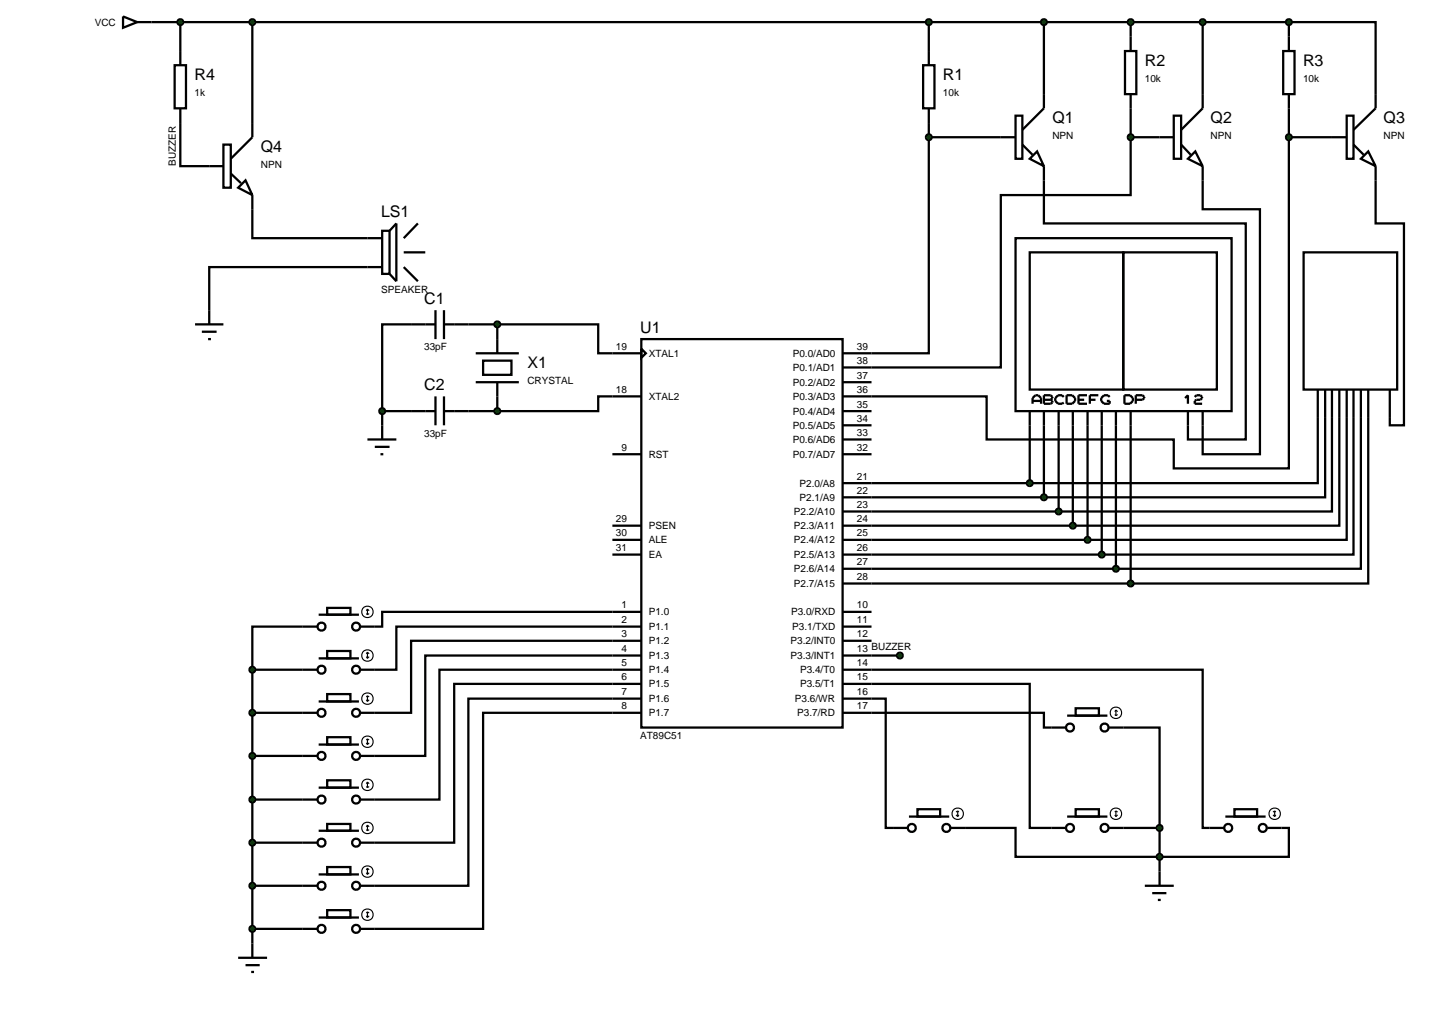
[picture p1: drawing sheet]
<svg xmlns="http://www.w3.org/2000/svg" width="257mm" height="180mm" viewBox="0 0 257 180" stroke-linecap="round" stroke-linejoin="round" font-family="sans-serif">
<g fill="none" stroke="#000" stroke-width=".4">
<path d="M26.7 3.9h200.6M31.8 3.9v5.1M44.5 3.9v17.8M163.8 3.9v5.1M184.1 3.9v12.7M199.4 3.9v2.5M199.4 19.1v5.1M212.1 3.9v12.7M227.3 3.9h15.3v12.7M227.3 3.9v2.5M227.3 19.1v5.1M31.8 21.7v7.6h5.1"/>
<path d="M44.5 36.9v5.1h20.3M163.8 24.2v38.1h-15.2M163.8 21.7v2.5M163.8 24.2h12.7M184.1 31.8v7.6h35.6v38.1h-10.2v-2.5M199.4 24.2v10.2h-22.9v30.4h-27.9M199.4 24.2h5.1M212.1 31.8v5.1h10.1v43.2h-10.1v-5.1M227.3 24.2v58.4h-20.3v-5.1h-33v-7.6h-25.4M227.3 24.2h7.6M242.6 31.8v7.6h5v35.6h-2.5v-1.3M64.8 47.1h-27.9v7.6"/>
<path d="M76.8 57.2h-9.4v15.3M76.8 54.7v5.1M78.3 57.2h9.4M78.3 54.7v5.1M87.7 57.2h17.8v5.1h7.6M87.7 57.2v5.1M113.1 59.8h35.5v68.5h-35.5zM67.4 72.5h9.4M67.4 72.5v2.5M76.8 69.9v5.1M78.3 72.5h9.4M78.3 69.9v5.1"/>
<path d="M83.9 62.3h7.6M83.9 67.4h7.6M85.2 63.6h5v2.5h-5zM87.7 67.4v5.1M113.1 69.9h-7.6v2.6h-17.8M113.1 61.5l.8 .8-.8 .8zM148.6 72.5h5.1M148.6 67.4h5.1M148.6 75h5.1M148.6 77.5h5.1M181.6 75v10.2M184.1 75v12.7"/>
<path d="M186.7 75v15.2M189.2 75v17.7M191.8 75v20.2M194.3 75v22.8M196.8 75v25.3M199.4 75v27.9M232.4 73.7v11.5h-50.8M233.7 73.7v14h-49.6M234.9 73.7v16.5h-48.2M236.2 73.7v19h-47M237.5 73.7v21.5h-45.7M238.7 73.7v24.1h-44.4"/>
<path d="M240 73.7v26.6h-43.2M241.3 73.7v29.2h-41.9M108 92.7h5.1M108 95.2h5.1M108 97.8h5.1M108 80.1h5.1M148.6 85.2h33M148.6 87.7h35.5M148.6 90.2h38.1M148.6 92.7h40.6M148.6 95.2h43.2M148.6 97.8h45.7"/>
<path d="M148.6 80.1h5.1M44.5 118.1h8.9M44.5 118.1v48.3M53.4 110.5h-8.9v7.6M113.1 107.9h-45.7v2.6h-1.3M113.1 110.5h-43.2v7.6h-3.8M113.1 113h-40.6v12.7h-6.4M113.1 115.6h-38.1v17.7h-8.9M113.1 118.1h-35.6v22.9h-11.4M148.6 118.1h63.5v27.9h1.2M148.6 100.3h48.2M148.6 102.9h50.8"/>
<path d="M148.6 115.6h10.1M148.6 107.9h5.1M148.6 110.5h5.1M148.6 113h5.1M44.5 125.7h8.9M44.5 133.3h8.9M113.1 120.6h-33v28h-14M113.1 123.2h-30.5v33h-16.5M113.1 125.7h-27.9v38.1h-19.1M148.6 125.7h35.5v2.6h1.3M148.6 120.6h33v25.4h3.8M148.6 123.2h7.6v22.8h1.3"/>
<path d="M198.1 128.3h6.4v17.7M44.5 141h8.9M44.5 148.6h8.9M44.5 156.2h8.9M170.2 146h8.9v5.1h48.2v-5.1h-1.3M198.1 146h6.4M204.5 146v7.7M44.5 163.8h8.9"/>
</g>
<g fill="#004000" stroke="#000" stroke-width=".4">
<path d="M87.4 56.8l.3-.1-.5 .5zM87.7 56.7l.4 .2 .1 .3zM87.7 57.7l.5-.5-.2 .4zM87.2 57.2l.5 .5-.4-.2z"/>
<path d="M87.4 72.1l.3-.1-.5 .5zM87.7 72l.4 .2 .1 .3zM87.7 73l.5-.5-.2 .4zM87.2 72.5l.5 .5-.4-.2z"/>
</g>
<g fill="#004000">
<path d="M87.7 56.7l.5 .5-.5 .5-.5-.5z"/>
<path d="M87.7 72l.5 .5-.5 .5-.5-.5z"/>
</g>
<path d="M64.8 77.5h5.1M66.1 78.8h2.6M67.4 75v2.5M67.1 80.1h.5" fill="none" stroke="#000" stroke-width=".4"/>
<path d="M67.1 72.1l.3-.1-.5 .5zM67.4 72l.3 .1 .2 .4zM67.4 73l.5-.5-.2 .4zM66.9 72.5l.5 .5-.4-.2z" fill="#004000" stroke="#000" stroke-width=".4"/>
<path d="M67.4 72l.5 .5-.5 .5-.5-.5z" fill="#004000"/>
<g fill="none" stroke="#000" stroke-width=".4">
<path d="M184.1 16.6v2.5l-3.8 3.8M212.1 16.6v2.5l-3.8 3.8M242.6 16.6v2.5l-3.9 3.8M176.5 24.2h2.6M179.1 20.4h1.2v7.6h-1.2zM180.3 25.5l1.8 1.8M182.9 26.7l1.2 2.6-2.5-1.3zM184.1 29.3v2.5M204.5 24.2h2.5M207 20.4h1.3v7.6h-1.3zM208.3 25.5l1.7 1.8M209.5 28l1.3-1.3 1.3 2.6z"/>
<path d="M212.1 29.3v2.5M234.9 24.2h2.6M237.5 20.4h1.2v7.6h-1.2zM238.7 25.5l1.8 1.8M240 28l1.3-1.3 1.3 2.6zM242.6 29.3v2.5M179.1 42h38.1v30.5h-38.1zM181.6 44.5h16.5v24.2h-16.5zM198.1 44.5h16.5v24.2h-16.5zM229.9 44.5h16.5v24.2h-16.5zM181.6 72.5v2.5M182.1 71.2v-1l.5-.5h.5l.5 .5v1"/>
<path d="M182.1 70.7h1.5M184.1 69.7h1.2l.3 .3v.2l-.3 .3 .3 .2v.3l-.3 .2h-1.2zM184.1 72.5v2.5M184.1 70.5h1.2M186.7 72.5v2.5M187.6 70l-.3-.3h-.7l-.5 .5v.5l.5 .5h.7l.3-.2M188.1 69.7h1l.5 .5v.5l-.5 .5h-1zM189.2 72.5v2.5M190.2 70.5h1M191.7 69.7h-1.5v1.5h1.5M191.8 72.5v2.5M192.2 70.5h1"/>
<path d="M193.7 69.7h-1.5v1.5M194.3 72.5v2.5M195.7 70l-.3-.3h-.7l-.5 .5v.5l.5 .5h1v-.5h-.5M196.8 72.5v2.5M198.3 69.7h1l.5 .5v.5l-.5 .5h-1zM199.4 72.5v2.5M200.3 70.5h1.2l.3-.3v-.2l-.3-.3h-1.2v1.5M209 70.2l.5-.5v1.5M209.5 72.5v2.5M210.7 70l.3-.3h.7l.3 .3v.2l-.3 .3h-.7l-.3 .2v.5h1.3M212.1 72.5v2.5M232.4 68.7v5"/>
<path d="M233.7 68.7v5M234.9 68.7v5M236.2 68.7v5M237.5 68.7v5M238.7 68.7v5M240 68.7v5M241.3 68.7v5M245.1 68.7v5"/>
</g>
<g fill="#004000" stroke="#000" stroke-width=".4">
<path d="M181.3 84.8l.3-.1-.5 .5zM181.6 84.7l.4 .2 .1 .3zM181.6 85.7l.5-.5-.1 .3zM181.1 85.2l.5 .5-.3-.1z"/>
<path d="M183.7 87.4l.4-.2-.5 .5zM184.1 87.2l.3 .1 .2 .4zM184.1 88.2l.5-.5-.1 .3zM183.6 87.7l.5 .5-.4-.2z"/>
<path d="M186.3 89.9l.4-.2-.5 .5zM186.7 89.7l.3 .1 .2 .4zM186.7 90.7l.5-.5-.2 .4zM186.2 90.2l.5 .5-.3-.1z"/>
<path d="M188.9 92.3l.3-.1-.5 .5zM189.2 92.2l.4 .2 .1 .3zM189.7 92.7l-.1 .3-.4 .2zM188.7 92.7l.5 .5-.4-.2z"/>
<path d="M191.5 94.8l.3-.1-.5 .5zM191.8 94.7l.4 .2 .1 .3zM192.3 95.2l-.1 .3-.4 .2zM191.3 95.2l.5 .5-.4-.2z"/>
<path d="M193.9 97.5l.4-.2-.5 .5zM194.3 97.3l.3 .1 .2 .4zM194.8 97.8l-.1 .3-.4 .2zM193.8 97.8l.5 .5-.4-.2z"/>
<path d="M196.4 100l.4-.2-.5 .5zM196.8 99.8l.4 .2 .1 .3zM196.8 100.8l.5-.5-.2 .4zM196.3 100.3l.5 .5-.4-.2z"/>
<path d="M199 102.6l.4-.2-.5 .5zM199.4 102.4l.3 .1 .2 .4zM199.4 103.4l.5-.5-.2 .4zM198.9 102.9l.5 .5-.3-.1z"/>
</g>
<g fill="#004000">
<path d="M181.6 84.7l.5 .5-.5 .5-.5-.5z"/>
<path d="M183.6 87.7l.5-.5 .5 .5-.5 .5z"/>
<path d="M186.2 90.2l.5-.5 .5 .5-.5 .5z"/>
<path d="M189.2 92.2l.5 .5-.5 .5-.5-.5z"/>
<path d="M191.8 94.7l.5 .5-.5 .5-.5-.5z"/>
<path d="M193.8 97.8l.5-.5 .5 .5-.5 .5z"/>
<path d="M196.8 99.8l.5 .5-.5 .5-.5-.5z"/>
<path d="M198.9 102.9l.5-.5 .5 .5-.5 .5z"/>
</g>
<path d="M21.7 2.9l2.5 1-2.5 1zM24.2 3.9h2.5M162.8 11.5h2v7.6h-2zM163.8 9v2.5M163.8 19.1v2.6" fill="none" stroke="#000" stroke-width=".4"/>
<g fill="#004000" stroke="#000" stroke-width=".4">
<path d="M163.5 3.5l.3-.1-.5 .5zM163.8 3.4l.3 .1 .2 .4zM164.3 3.9l-.2 .4-.3 .1zM163.3 3.9l.5 .5-.4-.2z"/>
<path d="M163.5 23.8l.3-.1-.5 .5zM163.8 23.7l.3 .1 .2 .4zM164.3 24.2l-.1 .3-.4 .2zM163.3 24.2l.5 .5-.4-.2z"/>
<path d="M183.7 3.6l.4-.2-.5 .5zM184.1 3.4l.3 .1 .2 .4zM184.1 4.4l.5-.5-.2 .4zM183.6 3.9l.5 .5-.4-.2z"/>
</g>
<g fill="#004000">
<path d="M163.8 3.4l.5 .5-.5 .5-.5-.5z"/>
<path d="M163.3 24.2l.5-.5 .5 .5-.5 .5z"/>
<path d="M184.1 3.4l.5 .5-.5 .5-.5-.5z"/>
</g>
<path d="M198.4 9h2v7.6h-2zM199.4 6.4v2.6M199.4 16.6v2.5" fill="none" stroke="#000" stroke-width=".4"/>
<g fill="#004000" stroke="#000" stroke-width=".4">
<path d="M199 3.6l.4-.2-.5 .5zM199.4 3.4l.3 .1 .2 .4zM199.4 4.4l.5-.5-.2 .4zM198.9 3.9l.5 .5-.4-.2z"/>
<path d="M199 23.9l.4-.2-.5 .5zM199.4 23.7l.3 .1 .2 .4zM199.9 24.2l-.1 .3-.4 .2zM198.9 24.2l.5 .5-.4-.2z"/>
</g>
<g fill="#004000">
<path d="M198.9 3.9l.5-.5 .5 .5-.5 .5z"/>
<path d="M198.9 24.2l.5-.5 .5 .5-.5 .5z"/>
</g>
<path d="M226.3 9h2v7.6h-2zM227.3 6.4v2.6M227.3 16.6v2.5" fill="none" stroke="#000" stroke-width=".4"/>
<g fill="#004000" stroke="#000" stroke-width=".4">
<path d="M211.7 3.6l.4-.2-.5 .5zM212.1 3.4l.3 .1 .2 .4zM212.1 4.4l.5-.5-.2 .4zM211.6 3.9l.5 .5-.4-.2z"/>
<path d="M226.9 3.6l.4-.2-.5 .5zM227.3 3.4l.4 .2 .1 .3zM227.8 3.9l-.1 .3-.4 .2zM226.8 3.9l.5 .5-.4-.2z"/>
<path d="M226.9 23.9l.4-.2-.5 .5zM227.3 23.7l.4 .2 .1 .3zM227.8 24.2l-.1 .3-.4 .2zM226.8 24.2l.5 .5-.4-.2z"/>
</g>
<g fill="#004000">
<path d="M211.6 3.9l.5-.5 .5 .5-.5 .5z"/>
<path d="M226.8 3.9l.5-.5 .5 .5-.5 .5z"/>
<path d="M226.8 24.2l.5-.5 .5 .5-.5 .5z"/>
</g>
<g fill="none" stroke="#000" stroke-width=".4">
<path d="M53.4 110.5h2.6M53.4 118.1h2.6M56.2 108.4h7.1M56.2 116.1h7.1M57.7 107.2h4.1v1.2h-4.1zM57.7 114.8h4.1v1.3h-4.1zM63.6 110.5h2.5M63.6 118.1h2.5M53.4 125.7h2.6M53.4 133.3h2.6M56.2 123.7h7.1M56.2 131.3h7.1"/>
<path d="M56.2 138.9h7.1M57.7 122.4h4.1v1.3h-4.1zM57.7 130h4.1v1.3h-4.1zM57.7 137.6h4.1v1.3h-4.1zM63.6 125.7h2.5M63.6 133.3h2.5M53.4 141h2.6M53.4 148.6h2.6M53.4 156.2h2.6M56.2 146.5h7.1M56.2 154.2h7.1M57.7 145.3h4.1v1.2h-4.1z"/>
<path d="M57.7 152.9h4.1v1.3h-4.1zM63.6 141h2.5M63.6 148.6h2.5M63.6 156.2h2.5M42 168.9h5.1M43.3 170.2h2.5M44.3 171.4h.5M44.5 166.4v2.5M53.4 163.8h2.6M56.2 161.8h7.1M57.7 160.5h4.1v1.3h-4.1zM63.6 163.8h2.5"/>
<circle cx="56.7" cy="118.1" r=".7"/>
<circle cx="56.7" cy="110.5" r=".7"/>
<circle cx="62.8" cy="118.1" r=".7"/>
<circle cx="62.8" cy="110.5" r=".7"/>
<circle cx="56.7" cy="133.3" r=".7"/>
<circle cx="56.7" cy="125.7" r=".7"/>
<circle cx="62.8" cy="133.3" r=".7"/>
<circle cx="62.8" cy="125.7" r=".7"/>
<circle cx="56.7" cy="141" r=".7"/>
<circle cx="56.7" cy="156.2" r=".7"/>
<circle cx="56.7" cy="148.6" r=".7"/>
<circle cx="62.8" cy="141" r=".7"/>
<circle cx="62.8" cy="156.2" r=".7"/>
<circle cx="62.8" cy="148.6" r=".7"/>
<circle cx="56.7" cy="163.8" r=".7"/>
<circle cx="62.8" cy="163.8" r=".7"/>
</g>
<g fill="none" stroke="#000" stroke-width=".2">
<path d="M64.6 108.2l.2 .2M64.6 115.8l.2 .3M64.8 107.4v1M64.8 115v1.1M64.8 107.4l-.2 .3M64.8 107.4l.3 .3M64.8 115l-.2 .3M64.8 115l.3 .3M65.1 108.2l-.3 .2M65.1 115.8l-.3 .3M64.6 123.4l.2 .3M64.6 131l.2 .3"/>
<path d="M64.6 138.7l.2 .2M64.8 122.7v1M64.8 130.3v1M64.8 137.9v1M64.8 122.7l-.2 .2M64.8 122.7l.3 .2M64.8 130.3l-.2 .2M64.8 130.3l.3 .2M64.8 137.9l-.2 .3M64.8 137.9l.3 .3M65.1 123.4l-.3 .3M65.1 131l-.3 .3"/>
<path d="M65.1 138.7l-.3 .2M64.6 146.3l.2 .2M64.6 153.9l.2 .3M64.8 145.5v1M64.8 153.1v1.1M64.8 145.5l-.2 .3M64.8 145.5l.3 .3M64.8 153.1l-.2 .3M64.8 153.1l.3 .3M65.1 146.3l-.3 .2M65.1 153.9l-.3 .3M64.6 161.5l.2 .3"/>
<path d="M64.8 160.8v1M64.8 160.8l-.2 .2M64.8 160.8l.3 .2M65.1 161.5l-.3 .3"/>
<circle cx="64.8" cy="107.9" r="1.01"/>
<circle cx="64.8" cy="115.6" r="1.01"/>
<circle cx="64.8" cy="130.8" r="1.01"/>
<circle cx="64.8" cy="123.2" r="1.01"/>
<circle cx="64.8" cy="138.4" r="1.01"/>
<circle cx="64.8" cy="146" r="1.01"/>
<circle cx="64.8" cy="153.7" r="1.01"/>
<circle cx="64.8" cy="161.3" r="1.01"/>
</g>
<g fill="#004000" stroke="#000" stroke-width=".4">
<path d="M44.2 117.7l.3-.1-.5 .5zM44.5 117.6l.4 .2 .1 .3zM45 118.1l-.1 .3-.4 .2zM44 118.1l.5 .5-.3-.1z"/>
<path d="M44.1 125.4l.4-.2-.5 .5zM44.5 125.2l.4 .2 .1 .3zM44.5 126.2l.5-.5-.2 .4zM44 125.7l.5 .5-.3-.1z"/>
<path d="M44.1 133l.4-.2-.5 .5zM44.5 132.8l.4 .2 .1 .3zM45 133.3l-.1 .3-.4 .2zM44 133.3l.5 .5-.3-.1z"/>
<path d="M44.1 140.7l.4-.2-.5 .5zM44.5 140.5l.4 .2 .1 .3zM45 141l-.1 .3-.4 .2zM44 141l.5 .5-.3-.1z"/>
<path d="M44.1 148.3l.4-.2-.5 .5zM44.5 148.1l.4 .2 .1 .3zM45 148.6l-.1 .3-.4 .2zM44 148.6l.5 .5-.3-.1z"/>
<path d="M44.1 155.9l.4-.2-.5 .5zM44.5 155.7l.4 .2 .1 .3zM45 156.2l-.1 .3-.4 .2zM44 156.2l.5 .5-.3-.1z"/>
<path d="M44.1 163.5l.4-.2-.5 .5zM44.5 163.3l.4 .2 .1 .3zM45 163.8l-.1 .3-.4 .2zM44 163.8l.5 .5-.3-.1z"/>
</g>
<g fill="#004000">
<path d="M44 118.1l.5-.5 .5 .5-.5 .5z"/>
<path d="M44 125.7l.5-.5 .5 .5-.5 .5z"/>
<path d="M44 133.3l.5-.5 .5 .5-.5 .5z"/>
<path d="M44 141l.5-.5 .5 .5-.5 .5z"/>
<path d="M44 148.6l.5-.5 .5 .5-.5 .5z"/>
<path d="M44 156.2l.5-.5 .5 .5-.5 .5z"/>
<path d="M44 163.8l.5-.5 .5 .5-.5 .5z"/>
</g>
<g fill="none" stroke="#000" stroke-width=".4">
<path d="M185.4 128.3h2.5M188.2 126.2h7.1M189.7 124.9h4.1v1.3h-4.1zM195.6 128.3h2.5M157.5 146h2.5M160.3 144h7.1M161.8 142.7h4v1.3h-4zM167.6 146h2.6M185.4 146h2.5M188.2 144h7.1M189.7 142.7h4.1v1.3h-4.1zM195.6 146h2.5"/>
<path d="M201.9 156.2h5.1M203.2 157.5h2.5M204.2 158.7h.5M204.5 153.7v2.5M213.3 146h2.6M216.1 144h7.1M217.7 142.7h4v1.3h-4zM223.5 146h2.5"/>
<circle cx="188.7" cy="128.3" r=".7"/>
<circle cx="194.8" cy="128.3" r=".7"/>
<circle cx="160.8" cy="146" r=".7"/>
<circle cx="166.9" cy="146" r=".7"/>
<circle cx="188.7" cy="146" r=".7"/>
<circle cx="194.8" cy="146" r=".7"/>
<circle cx="216.6" cy="146" r=".7"/>
<circle cx="222.7" cy="146" r=".7"/>
</g>
<g fill="none" stroke="#000" stroke-width=".2">
<path d="M196.6 126l.2 .2M196.8 125.2v1M196.8 125.2l-.2 .3M196.8 125.2l.3 .3M197.1 126l-.3 .2M168.6 143.7l.3 .3M168.9 143v1M168.9 143l-.3 .2M168.9 143l.2 .2M169.1 143.7l-.2 .3M196.6 143.7l.2 .3M196.8 143v1"/>
<path d="M196.8 143l-.2 .2M196.8 143l.3 .2M197.1 143.7l-.3 .3M224.5 143.7l.3 .3M224.8 143v1M224.8 143l-.3 .2M224.8 143l.2 .2M225 143.7l-.2 .3"/>
<circle cx="196.8" cy="125.7" r="1.01"/>
<circle cx="168.9" cy="143.5" r="1.01"/>
<circle cx="196.8" cy="143.5" r="1.01"/>
<circle cx="224.8" cy="143.5" r="1.01"/>
</g>
<g fill="#004000" stroke="#000" stroke-width=".4">
<path d="M204.1 145.7l.4-.2-.5 .5zM204.5 145.5l.4 .2 .1 .3zM205 146l-.1 .3-.4 .2zM204 146l.5 .5-.4-.2z"/>
<path d="M204.1 150.8l.4-.2-.5 .5zM204.5 150.6l.4 .2 .1 .3zM205 151.1l-.1 .3-.4 .2zM204 151.1l.5 .5-.4-.2z"/>
</g>
<g fill="#004000">
<path d="M204.5 145.5l.5 .5-.5 .5-.5-.5z"/>
<path d="M204.5 150.6l.5 .5-.5 .5-.5-.5z"/>
</g>
<path d="M30.8 11.5h2v7.6h-2zM31.8 9v2.5M31.8 19.1v2.6M36.9 29.3h2.5M39.4 25.5h1.3v7.6h-1.3zM40.7 30.6l1.8 1.7M43.3 31.8l1.2 2.6-2.5-1.3zM44.5 21.7v2.5l-3.8 3.8M44.5 34.4v2.5" fill="none" stroke="#000" stroke-width=".4"/>
<g fill="#004000" stroke="#000" stroke-width=".4">
<path d="M31.4 3.6l.4-.2-.5 .5zM31.8 3.4l.4 .2 .1 .3zM31.8 4.4l.5-.5-.1 .3zM31.3 3.9l.5 .5-.3-.1z"/>
<path d="M44.1 3.6l.4-.2-.5 .5zM44.5 3.4l.4 .2 .1 .3zM44.5 4.4l.5-.5-.1 .3zM44 3.9l.5 .5-.3-.1z"/>
</g>
<g fill="#004000">
<path d="M31.3 3.9l.5-.5 .5 .5-.5 .5z"/>
<path d="M44 3.9l.5-.5 .5 .5-.5 .5z"/>
</g>
<path d="M34.4 57.2h5M35.6 58.5h2.6M36.7 59.8h.5M36.9 54.7v2.5" fill="none" stroke="#000" stroke-width=".4"/>
<path d="M158.4 115.2l.3-.1-.5 .5zM158.7 115.1l.3 .1 .2 .4zM158.7 116.1l.5-.5-.2 .4zM158.2 115.6l.5 .5-.3-.1z" fill="#004000" stroke="#000" stroke-width=".4"/>
<path d="M158.7 115.1l.5 .5-.5 .5-.5-.5z" fill="#004000"/>
<path d="M73.7 39.4l-2.5 2.6M64.8 42h2.6M64.8 47.1h2.6M67.4 40.7h1.3v7.6h-1.3zM68.7 40.7l1.2-1.3v10.2l-1.2-1.3M71.2 44.5h3.8M71.2 47.1l2.5 2.5" fill="none" stroke="#000" stroke-width=".4"/>
<g font-size="2.8">
<text x="201.9" y="11.6">R2</text>
<text x="229.8" y="11.6">R3</text>
<text x="34.3" y="14.1">R4</text>
<text x="166.3" y="14.1">R1</text>
<text x="185.6" y="21.7">Q1</text>
<text x="213.5" y="21.7">Q2</text>
<text x="244" y="21.7">Q3</text>
<text x="46" y="26.8">Q4</text>
<text x="67.2" y="38.3">LS1</text>
<text x="74.8" y="53.6">C1</text>
<text x="112.9" y="58.7">U1</text>
<text x="93" y="64.9">X1</text>
<text x="74.8" y="68.8">C2</text>
</g>
<g font-size="1.8">
<text x="16.7" y="4.5">VCC</text>
<text x="34.3" y="16.9">1k</text>
<text x="166.3" y="16.9">10k</text>
<text x="201.9" y="14.4">10k</text>
<text x="229.8" y="14.4">10k</text>
<text x="31" y="29.3" transform="rotate(-90 31 29.3)">BUZZER</text>
<text x="46" y="29.6">NPN</text>
<text x="185.6" y="24.5">NPN</text>
<text x="213.5" y="24.5">NPN</text>
<text x="244" y="24.5">NPN</text>
<text x="67.2" y="51.6">SPEAKER</text>
<text x="74.8" y="61.8">33pF</text>
<text x="108.6" y="61.7">19</text>
<text x="114.4" y="62.9">XTAL1</text>
<text x="139.8" y="62.9">P0.0/AD0</text>
<text x="139.8" y="65.4">P0.1/AD1</text>
<text x="151.1" y="61.7">39</text>
<text x="151.1" y="64.2">38</text>
<text x="93" y="67.7">CRYSTAL</text>
<text x="108.6" y="69.3">18</text>
<text x="114.4" y="70.5">XTAL2</text>
<text x="139.8" y="68">P0.2/AD2</text>
<text x="139.8" y="70.5">P0.3/AD3</text>
<text x="151.1" y="66.8">37</text>
<text x="151.1" y="69.3">36</text>
<text x="151.1" y="71.9">35</text>
<text x="74.8" y="77">33pF</text>
<text x="139.8" y="73.1">P0.4/AD4</text>
<text x="139.8" y="75.6">P0.5/AD5</text>
<text x="151.1" y="74.4">34</text>
<text x="151.1" y="76.9">33</text>
<text x="109.6" y="79.5">9</text>
<text x="114.4" y="80.7">RST</text>
<text x="139.8" y="78.1">P0.6/AD6</text>
<text x="139.8" y="80.7">P0.7/AD7</text>
<text x="151.1" y="79.5">32</text>
<text x="141" y="85.8">P2.0/A8</text>
<text x="141" y="88.3">P2.1/A9</text>
<text x="151.1" y="84.6">21</text>
<text x="151.1" y="87.1">22</text>
<text x="151.1" y="89.6">23</text>
<text x="108.6" y="94.6">30</text>
<text x="108.6" y="92.1">29</text>
<text x="114.4" y="95.8">ALE</text>
<text x="114.4" y="93.3">PSEN</text>
<text x="140" y="90.8">P2.2/A10</text>
<text x="140" y="93.3">P2.3/A11</text>
<text x="140" y="95.8">P2.4/A12</text>
<text x="151.1" y="92.1">24</text>
<text x="151.1" y="94.6">25</text>
<text x="108.6" y="97.2">31</text>
<text x="114.4" y="98.4">EA</text>
<text x="140" y="98.4">P2.5/A13</text>
<text x="140" y="100.9">P2.6/A14</text>
<text x="151.1" y="97.2">26</text>
<text x="151.1" y="99.7">27</text>
<text x="109.6" y="107.3">1</text>
<text x="140" y="103.5">P2.7/A15</text>
<text x="151.1" y="107.3">10</text>
<text x="151.1" y="102.3">28</text>
<text x="109.6" y="109.9">2</text>
<text x="109.6" y="112.4">3</text>
<text x="114.4" y="108.5">P1.0</text>
<text x="114.4" y="111.1">P1.1</text>
<text x="114.4" y="113.6">P1.2</text>
<text x="139.4" y="113.6">P3.2/INT0</text>
<text x="139.5" y="108.5">P3.0/RXD</text>
<text x="139.7" y="111.1">P3.1/TXD</text>
<text x="151.1" y="109.9">11</text>
<text x="151.1" y="112.4">12</text>
<text x="109.6" y="115">4</text>
<text x="109.6" y="117.5">5</text>
<text x="109.6" y="120">6</text>
<text x="114.4" y="116.2">P1.3</text>
<text x="114.4" y="118.7">P1.4</text>
<text x="139.4" y="116.2">P3.3/INT1</text>
<text x="141.1" y="118.7">P3.4/T0</text>
<text x="151.1" y="115">13 BUZZER</text>
<text x="151.1" y="117.5">14</text>
<text x="151.1" y="120">15</text>
<text x="109.6" y="122.6">7</text>
<text x="109.6" y="125.1">8</text>
<text x="114.4" y="121.2">P1.5</text>
<text x="114.4" y="123.8">P1.6</text>
<text x="140.2" y="123.8">P3.6/WR</text>
<text x="141.1" y="121.2">P3.5/T1</text>
<text x="151.1" y="125.1">17</text>
<text x="151.1" y="122.6">16</text>
<text x="112.9" y="130.3">AT89C51</text>
<text x="114.4" y="126.3">P1.7</text>
<text x="140.6" y="126.3">P3.7/RD</text>
</g>
</svg>
